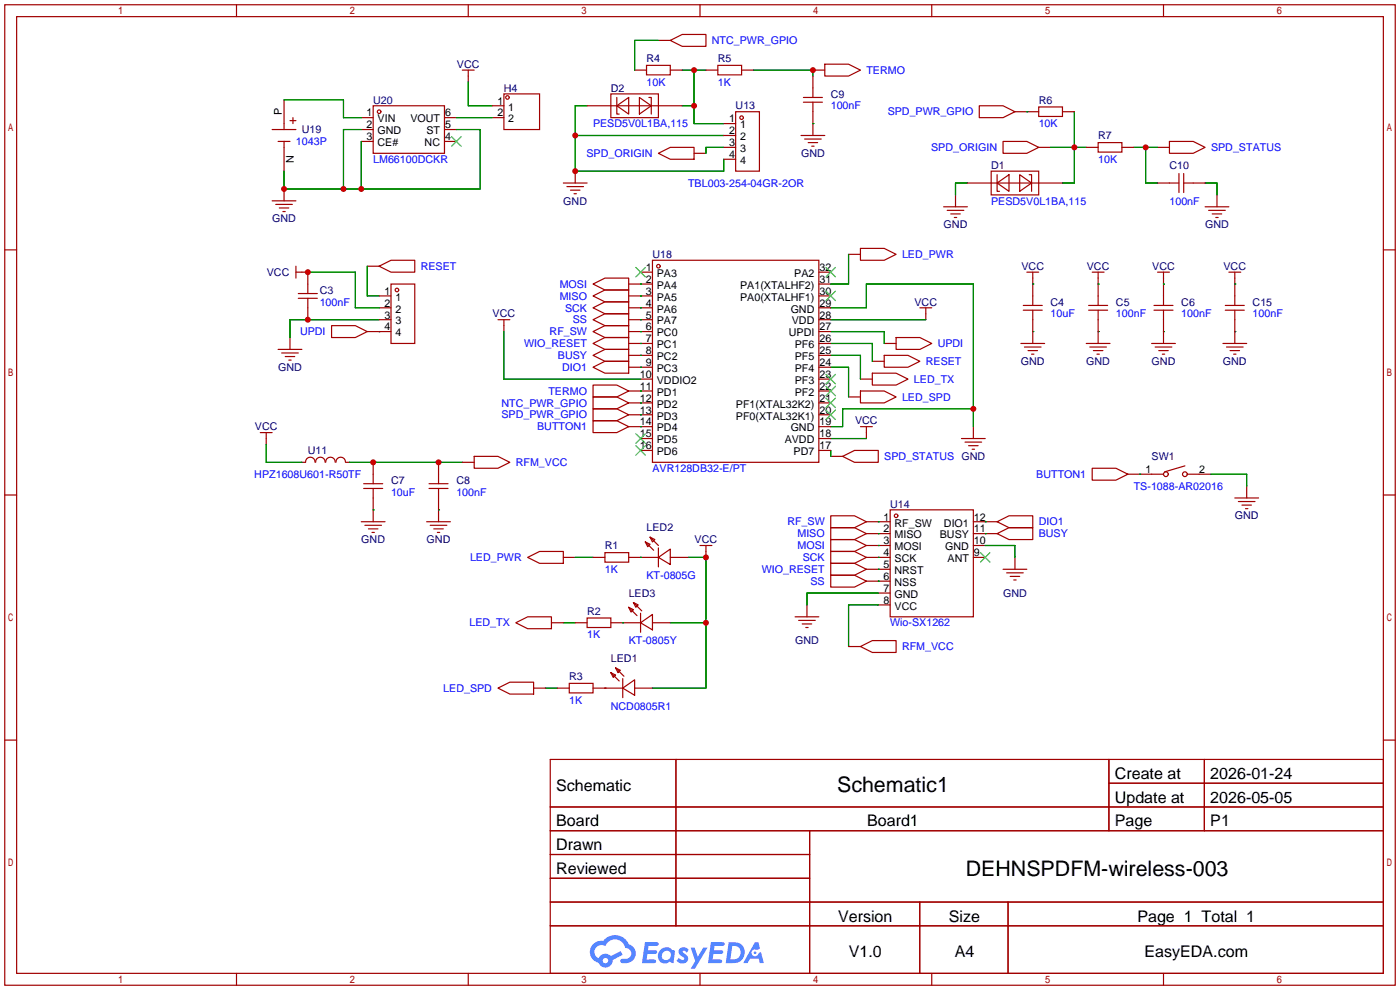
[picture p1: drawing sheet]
<svg xmlns="http://www.w3.org/2000/svg" width="299mm" height="212mm" viewBox="0 0 299 212" stroke-linecap="round" stroke-linejoin="round" font-family="sans-serif">
<g fill="none" stroke="#a10000" stroke-width=".25">
<path d="M1 1h297.2v209.6h-297.2zM3.6 3.6h292.1v204.4h-292.1zM50.5 1v2.6M100.1 1v2.6M149.6 1v2.6M199.1 1v2.6M248.7 1v2.6M1 53.4h2.6M295.7 53.4h2.5M1 105.8h2.6M295.7 105.8h2.5M1 158.2h2.6"/>
<path d="M295.7 158.2h2.5M117.6 162.3h178.1v45.7h-178.1zM117.6 172.5h178.1M117.6 177.5h178.1M144.5 162.3v35.6M173 177.5v30.5M237 162.3v15.2M237 167.4h58.7M257.4 162.3v15.2M117.6 182.6h55.4M117.6 192.8h178.1M117.6 187.7h55.4"/>
<path d="M117.6 197.9h178.1M196.6 192.8v15.2M215.4 192.8v15.2M50.5 208v2.6M100.1 208v2.6M149.6 208v2.6M199.1 208v2.6M248.7 208v2.6"/>
</g>
<g fill="#5487ff">
<path d="M145.3 202.7a1.3 1.3 0 0 1 1.9 .3l-.4 .6a.54 .54 0 0 0-.9-.2l.1 .2a1.34 1.34 0 0 1 .9 1.8 1.47 1.47 0 0 1-2.3-.1l.5-.6 .8 .5a.31 .31 0 0 0 .4-.3 .31 .31 0 0 0-.3-.4 1.12 1.12 0 0 1-.7-1.8z"/>
<path d="M147.6 202.5h.9l.6 2 1.2-2h.9l-2.7 4.6h-.9l1-1.7z"/>
<path d="M137.8 201.4h1.7a1.31 1.31 0 0 1 1.2 .2 .4 .4 0 0 1-.3 .5l-1.8 .1-.1 .9h1.6a.4 .4 0 0 1 .4 .4 .4 .4 0 0 1-.5 .4h-1.6l-.2 1.2h1.4a.46 .46 0 0 1 .5 0 .46 .46 0 0 1 .1 .5l-.4 .2h-2.6z"/>
<path d="M151.9 201.4h1.7a1.32 1.32 0 0 1 1.2 .2 .39 .39 0 0 1-.3 .5l-1.8 .1-.1 .9h1.6a.4 .4 0 0 1 .4 .4 .4 .4 0 0 1-.4 .4h-1.7l-.2 1.2h1.4a.46 .46 0 0 1 .5 0 .46 .46 0 0 1 .1 .5l-.4 .2h-2.6z"/>
<path d="M161.3 201.4h.8l.3 1.3-.6 .4a.75 .75 0 0 0-1.1 .3 .75 .75 0 0 0 .5 1 .75 .75 0 0 0 .9-.7l.5-.2 .6 2.3h-.8l-.3-.9h-1.8l-.5 .9h-1z"/>
<path d="M155.7 201.4l-.6 4.4h1.5a2.27 2.27 0 0 0 2.6-2.2 2.27 2.27 0 0 0-2.7-2.2zM156.5 202.1a1.5 1.5 0 0 1 1.8 1.6 1.5 1.5 0 0 1-1.9 1.4h-.3z"/>
<path d="M141.2 203a1.6 1.6 0 0 0-.3 2.3 1.6 1.6 0 0 0 2.3 .2l.7 .3 .3-2.4-.1-.3-.5-.1a1.58 1.58 0 0 0-2.4 0zM141.8 203.5a.98 .98 0 0 1 1.6 .4 .98 .98 0 0 1-1.1 1.3 .94 .94 0 0 1-.9-.7 .94 .94 0 0 1 .4-1z"/>
<path d="M126.8 201.8a2.37 2.37 0 0 0 1.1 4 1.54 1.54 0 0 0 1.8 1 1.54 1.54 0 0 0 1.2-1.6l2.2-1.1-.5-.8-2 1a1.57 1.57 0 0 0-2.7 .5 1.5 1.5 0 0 1-.7-2.1 1.5 1.5 0 0 1 2.2-.5 2.23 2.23 0 0 1 2.3-1.4 2.23 2.23 0 0 1 2 1.8 1.16 1.16 0 0 1 1.2 1.1 1.16 1.16 0 0 1-1.1 1.2h-.7a.47 .47 0 0 0-.5 .4 .47 .47 0 0 0 .4 .5 2.17 2.17 0 0 0 2.5-.9 2.17 2.17 0 0 0-.3-2.7l-.8-.4a3.2 3.2 0 0 0-5.5-.7l-1.1 .1zM128.8 205.3a.6 .6 0 0 1 1.2 0 .6 .6 0 0 1-1.2 0z"/>
<circle cx="161.4" cy="203.6" r=".28"/>
</g>
<g fill="none" stroke="#a10000" stroke-width=".25">
<path d="M98.8 15h2.5M100.1 15v2.5M135.6 15h2.6M138.2 14h5.1v2h-5.1zM140.7 8.6h2.6M143.3 8.6l2.5-1.2h5.1v2.5h-5.1zM143.3 15h2.5M150.9 15h2.5M153.4 14h5.1v2h-5.1zM158.5 15h2.5M173.7 15h2.6M173.7 16.3v4.5"/>
<path d="M176.3 13.7h5.1l2.5 1.3-2.5 1.3h-5.1zM58.2 27.7h5M59.4 30.2h2.6M60.7 21.3v6.4M60.7 30.2v6.4M62 25.8h1.2M62.6 25.1v1.3M77.2 25.1h2.6M77.2 27.7h2.6M77.2 30.2h2.6M79.8 22.6h15.2v10.2h-15.2zM95 25.1h2.5"/>
<path d="M95 27.7h2.5M95 30.2h2.5M105.2 22.6h2.5M105.2 25.1h2.5M107.7 20.1h7.6v7.6h-7.6zM120.4 39.1h5.1M121.2 39.9h3.5M122.9 36.6v2.5M125.5 22.6h20.3M130.6 20.1h10.1v5h-10.1zM131.8 22.6l2.6-1.8v3.6zM131.8 20.8v3.6h.5"/>
<path d="M136.7 20.8l2.5 1.8-2.5 1.8zM138.7 20.8h.5v3.6M140.7 32.8l2.6-1.3h5v2.5h-5zM148.3 32.8h2.6M154.7 31.5h2.5M154.7 29h2.5M154.7 26.4h2.5M154.7 34h2.5M157.2 23.9h5.1v12.7h-5.1zM171.2 29h5.1M171.7 20.8h4.1M171.7 21.8h4.1"/>
<path d="M172 29.7h3.5M172.7 30.5h2.1M173.5 31.2h.5M173.7 21.8v7.2M206.8 39.1h20.3M209.3 22.6h5.1l2.5 1.3-2.5 1.2h-5.1zM211.8 36.6h10.2v5.1h-10.2zM213.1 39.1l2.5-1.8v3.6zM213.1 37.3v3.6h.5M214.4 30.2h5.1l2.5 1.3-2.5 1.3h-5.1zM216.9 23.9h5.1M217.9 37.3l2.6 1.8-2.6 1.8z"/>
<path d="M220 37.3h.5v3.6M222 22.9h5.1v2h-5.1zM222 31.5h2.5M227.1 23.9h2.5M232.2 31.5h2.5M234.7 30.5h5.1v2h-5.1zM239.8 31.5h2.5M247.4 31.5h2.5M247.4 39.1h4.6M249.9 30.2h5.1l2.6 1.3-2.6 1.3h-5.1zM252 37.1v4M253 39.1h4.6"/>
<path d="M253 37.1v4M58.2 42.9h5M58.9 43.7h3.6M59.7 44.4h2M60.5 45.2h.5M60.7 40.4v2.5M63.2 58.2h2.6v4.5M63.2 56.9v2.5M78.5 56.9h2.5M81 56.9l2.6-1.3h5v2.6h-5zM121.9 40.6h2.1M122.7 41.4h.5"/>
<path d="M136.9 58.2h2.5M139.4 55.6h35.6v43.2h-35.6zM175 58.2h2.5M181.4 54.4h2.5M183.9 53.1h5.1l2.5 1.3-2.5 1.2h-5.1zM201.7 44.2h5.1M202.4 45h3.6M203.2 45.7h2M204 46.5h.5M204.2 41.7v2.5M219.5 58.2h2.5M220.7 58.2v7.1"/>
<path d="M233.4 58.2h2.6M234.7 58.2v7.1M247.4 58.2h2.5M248.7 58.2v7.1M257.6 44.2h5M258.3 45h3.6M259.1 45.7h2M259.8 46.5h.5M260.1 41.7v2.5M262.6 58.2h2.6M263.9 58.2v7.1M59.4 74.7h5.1"/>
<path d="M60.2 75.4h3.6M61 76.2h2M61.7 77h.5M62 72.1v2.6M63.8 62.7h4M63.8 63.8h4M65.8 63.8v4.5M70.9 69.6h5l2.6 1.3-2.6 1.2h-5zM78.5 70.9h5.1M81 63.2h2.6M81 65.8h2.6M81 68.3h2.6"/>
<path d="M83.6 60.7h5v12.7h-5zM106.4 68.3h2.6M107.7 68.3v2.6M126.7 63.2l2.6-1.2h5.1v2.5h-5.1zM126.7 65.8l2.6-1.3h5.1v2.6h-5.1zM126.7 68.3l2.6-1.2h5.1v2.5h-5.1zM126.7 60.7l2.6-1.3h5.1v2.6h-5.1zM126.7 70.9l2.6-1.3h5.1v2.5h-5.1zM126.7 75.9l2.6-1.2h5.1v2.5h-5.1zM126.7 78.5l2.6-1.3h5.1v2.6h-5.1zM126.7 73.4l2.6-1.3h5.1v2.6h-5.1zM134.4 70.9h5"/>
<path d="M134.4 73.4h5M134.4 63.2h5M134.4 65.8h5M134.4 68.3h5M134.4 60.7h5M134.4 75.9h5M134.4 78.5h5M175 70.9h2.5M175 73.4h2.5M175 63.2h2.5M175 65.8h2.5M175 68.3h2.5"/>
<path d="M175 60.7h2.5M175 75.9h2.5M175 78.5h2.5M186.4 79.8h5.1l2.6 1.2-2.6 1.3h-5.1zM186.4 77.2h2.6M189 75.9h5.1l2.5 1.3-2.5 1.3h-5.1zM189 73.4h2.5M191.5 72.1h5.1l2.5 1.3-2.5 1.3h-5.1zM196.6 65.8h2.5M197.9 65.8v2.5M218.2 73.4h5.1M218.7 65.3h4.1"/>
<path d="M218.7 66.3h4.1M218.9 74.2h3.6M219.7 74.9h2M220.5 75.7h.5M220.7 66.3v7.1M232.2 73.4h5M232.7 65.3h4M232.7 66.3h4M232.9 74.2h3.6M233.7 74.9h2M234.4 75.7h.5M234.7 66.3v7.1"/>
<path d="M246.1 73.4h5.1M246.6 65.3h4.1M246.6 66.3h4.1M246.9 74.2h3.5M247.6 74.9h2.1M248.4 75.7h.5M248.7 66.3v7.1M261.4 73.4h5M261.9 65.3h4M261.9 66.3h4M262.1 74.2h3.6M262.9 74.9h2"/>
<path d="M263.7 75.7h.5M263.9 66.3v7.1M55.6 92.5h2.6M56.9 92.5v2.5M67.3 98.8a1.01 1.01 0 0 0-1-1.1 1.01 1.01 0 0 0-1 1.1h-.8M67.5 98.8a1.01 1.01 0 0 1 1-1.1 1.01 1.01 0 0 1 1 1.1M69.6 98.8a1.01 1.01 0 0 1 1-1.1 1.01 1.01 0 0 1 1 1.1M71.8 98.8a1.01 1.01 0 0 1 1-1.1 1.01 1.01 0 0 1 1 1.1M73.9 98.8h.8M79.8 98.8v4.6M93.7 98.8v4.6M98.8 98.8h2.5"/>
<path d="M101.3 97.5h5.1l2.6 1.3-2.6 1.3h-5.1zM126.7 82.3h5.1l2.6 1.3-2.6 1.2h-5.1zM126.7 84.8h5.1l2.6 1.3-2.6 1.3h-5.1zM126.7 87.4h5.1l2.6 1.2-2.6 1.3h-5.1zM126.7 89.9h5.1l2.6 1.3-2.6 1.3h-5.1zM134.4 91.2h5M134.4 83.6h5M134.4 86.1h5M134.4 88.6h5M136.9 93.7h2.5M136.9 81h2.5M136.9 96.3h2.5"/>
<path d="M175 93.7h2.5M175 91.2h2.5M175 81h2.5M175 83.6h2.5M175 86.1h2.5M175 88.6h2.5M175 96.3h2.5M177.5 97.5h2.6M180.1 97.5l2.5-1.2h5.1v2.5h-5.1zM181.4 84.8h2.5M183.9 83.6h5.1l2.5 1.2-2.5 1.3h-5.1zM183.9 91.2h2.5"/>
<path d="M183.9 81h2.5M185.2 91.2v2.5M205.5 93.7h5.1M206.2 94.5h3.6M207 95.2h2M207.8 96h.5M208 91.2v2.5M253.2 99.6l-4.3 1.2M77.2 111.5h5.1M77.7 103.4h4.1M77.7 104.4h4.1M78 112.3h3.5"/>
<path d="M78.7 113h2.1M79.5 113.8h.5M79.8 104.4v7.1M91.2 111.5h5.1M91.7 103.4h4.1M91.7 104.4h4.1M91.9 112.3h3.6M92.7 113h2M93.5 113.8h.5M93.7 104.4v7.1M112.8 119.1l2.5-1.2h5.1v2.5h-5.1zM120.4 119.1h2.5"/>
<path d="M126.7 119.1h2.6M129.3 118.1h5.1v2h-5.1zM134.4 119.1h6.3M137.9 115.8l1 .5-.5 .5zM137.9 115.8l1.8 1.8M138.9 114.8l1.1 .5-.6 .5zM138.9 114.8l1.8 1.8M140.7 119.1l2.6-1.8v3.3zM140.7 117.1v4.1M143.3 119.1h3.8M149.6 116.6h2.5M150.9 116.6v2.5"/>
<path d="M177.5 110.2h5.1l2.6 1.3-2.6 1.3h-5.1zM177.5 112.8h5.1l2.6 1.2-2.6 1.3h-5.1zM177.5 115.3h5.1l2.6 1.3-2.6 1.3h-5.1zM177.5 117.9h5.1l2.6 1.2-2.6 1.3h-5.1zM185.2 119.1h5M185.2 111.5h5M185.2 114h5M185.2 116.6h5M190.2 109h17.8v22.8h-17.8zM208 119.1h2.6M208 111.5h5.1M208 114h5.1"/>
<path d="M208 116.6h2.6M213.1 111.5l2.5-1.3h5.1v2.6h-5.1zM213.1 114l2.5-1.2h5.1v2.5h-5.1zM216.9 119.1v2.6M233.4 100.1h5.1l2.5 1.2-2.5 1.3h-5.1zM241 101.3h7.7M253.7 101.3h5.1M263.9 106.4h5.1M264.7 107.2h3.5M265.4 107.9h2.1M266.2 108.7h.5M266.4 103.9v2.5"/>
<path d="M110.2 133.1l2.6-1.3h5.1v2.6h-5.1zM117.9 133.1h2.5M122.9 133.1h2.6M125.5 132.1h5.1v2h-5.1zM130.6 133.1h6.3M134.4 129.8l1 .5-.5 .5zM134.4 129.8l1.7 1.8M135.4 128.8l1 .5-.5 .5zM135.4 128.8l1.8 1.8M136.9 133.1l2.5-1.8v3.3zM136.9 131.1v4M139.4 133.1h3.9"/>
<path d="M169.9 131.8h5.1M170.7 132.6h3.5M171.4 133.4h2.1M172.2 134.1h.5M172.5 129.3v2.5M177.5 122.9h5.1l2.6 1.3-2.6 1.3h-5.1zM177.5 120.4h5.1l2.6 1.3-2.6 1.2h-5.1zM181.4 138.2h2.5M183.9 138.2l2.5-1.3h5.1v2.5h-5.1zM185.2 121.7h5M185.2 124.2h5M187.7 129.3h2.5"/>
<path d="M187.7 126.7h2.5M214.4 121.7h5.1M215.1 122.4h3.6M215.9 123.2h2M216.7 124h.5M106.4 147.1l2.6-1.3h5v2.5h-5zM114 147.1h2.6M119.1 147.1h2.6M121.7 146.1h5v2h-5zM126.7 147.1h6.4M130.6 143.8l1 .5-.5 .5zM130.6 143.8l1.7 1.7"/>
<path d="M131.6 142.7l1 .6-.5 .5zM131.6 142.7l1.7 1.8M133.1 147.1l2.5-1.8v3.3zM133.1 145v4.1M135.6 147.1h3.8"/>
<circle cx="81" cy="23.9" r=".38"/>
<circle cx="108.5" cy="20.8" r=".38"/>
<circle cx="158.5" cy="25.1" r=".38"/>
<circle cx="140.7" cy="56.9" r=".38"/>
<circle cx="84.8" cy="62" r=".38"/>
<circle cx="191.5" cy="110.2" r=".38"/>
<circle cx="249.2" cy="101.3" r=".51"/>
<circle cx="253.2" cy="101.3" r=".51"/>
</g>
<g fill="none" stroke="#008700" stroke-width=".25">
<path d="M100.1 17.5v5.1h5.1M140.7 8.6h-5.1v6.4M145.8 15h5.1M148.3 15v11.4h6.4M161 15h12.7v1.3M60.7 21.3h12.7v3.8h3.8M77.2 27.7h-3.8v12.7M77.2 30.2v10.2M97.5 25.1h7.7M97.5 27.7h5.1v12.7h-41.9v-3.8M122.9 29h31.8M125.5 22.6h-2.6v14h31.8v-2.6"/>
<path d="M145.8 22.6h2.5M154.7 31.5h-3.8v1.3M173.7 26.4h.1M206.8 39.1h-2.6v2.6M219.5 23.9h.1M224.5 31.5h7.7M229.6 23.9v15.2h-2.5M242.3 31.5h5.1M244.9 31.5v7.6h2.5M257.6 39.1h2.5v2.6M65.8 58.2h10.1v7.6h5.1M78.5 56.9v6.3h2.5"/>
<path d="M181.4 54.4v6.3h-3.9M81 70.9h.1M81 68.3h-19v3.8M107.7 70.9v10.1h29.2M136.9 63.2h.1M136.9 65.8h.1M136.9 68.3h.1M136.9 60.7h.1M136.9 70.9h.1M136.9 75.9h.1M136.9 78.5h.1M136.9 73.4h.1"/>
<path d="M177.5 68.3h20.4M177.5 65.8h7.7v-5.1h22.8v30.5M177.5 78.5h3.9v6.3M177.5 70.9h11.5v2.5M177.5 73.4h8.9v3.8M177.5 75.9h6.4v5.1M220.7 70.9h.1M220.7 60.7h.1M234.7 70.9h.1M234.7 60.7h.1M248.7 70.9h.1M248.7 60.7h.1"/>
<path d="M263.9 70.9h.1M263.9 60.7h.1M56.9 95v3.8h7.6M74.7 98.8h24.1M136.9 83.6h.1M136.9 86.1h.1M136.9 88.6h.1M136.9 91.2h.1M177.5 93.7h7.7M177.5 96.3v1.2M208 87.4h-27.9v3.8h-2.6M79.8 109h.1"/>
<path d="M93.7 109h.1M122.9 119.1h3.8M136.9 119.1h.1M147.1 119.1h3.8v28h-11.5M187.7 111.5h.1M187.7 114h.1M187.7 116.6h.1M187.7 119.1h.1M210.6 111.5h.1M210.6 114h.1M210.6 116.6h6.3v2.5M243.6 101.3h.1"/>
<path d="M258.8 101.3h7.6v2.6M120.4 133.1h2.5M133.1 133.1h.1M143.3 133.1h7.6M187.7 124.2h.1M187.7 121.7h.1M187.7 129.3h-6.3v8.9M187.7 126.7h-15.2v2.6M116.6 147.1h2.5M129.3 147.1h.1"/>
</g>
<g fill="none" stroke="#3c3" stroke-width=".25">
<path d="M96.5 29.2l2.1 2M98.6 29.2l-2.1 2M135.9 57.2l2 2M137.9 57.2l-2 2M176.5 57.2l2.1 2M178.6 57.2l-2.1 2M176.5 62.2l2.1 2.1M178.6 62.2l-2.1 2.1M135.9 92.7l2 2M135.9 95.2l2 2.1M137.9 92.7l-2 2M137.9 95.2l-2 2.1"/>
<path d="M176.5 87.6l2.1 2.1M176.5 85.1l2.1 2M176.5 82.5l2.1 2.1M176.5 80l2.1 2M178.6 87.6l-2.1 2.1M178.6 85.1l-2.1 2M178.6 82.5l-2.1 2.1M178.6 80l-2.1 2M209.5 118.1l2.1 2M211.6 118.1l-2.1 2"/>
</g>
<g fill="#c00">
<circle cx="65.8" cy="68.3" r=".63"/>
<circle cx="229.6" cy="31.5" r=".63"/>
<circle cx="244.9" cy="31.5" r=".63"/>
<circle cx="79.8" cy="98.8" r=".63"/>
<circle cx="93.7" cy="98.8" r=".63"/>
<circle cx="65.8" cy="58.2" r=".63"/>
<circle cx="208" cy="87.4" r=".63"/>
<circle cx="150.9" cy="133.1" r=".63"/>
<circle cx="150.9" cy="119.1" r=".63"/>
<circle cx="122.9" cy="36.6" r=".63"/>
<circle cx="122.9" cy="29" r=".63"/>
<circle cx="173.7" cy="15" r=".63"/>
<circle cx="148.3" cy="22.6" r=".63"/>
<circle cx="148.3" cy="15" r=".63"/>
<circle cx="73.4" cy="40.4" r=".63"/>
<circle cx="60.7" cy="40.4" r=".63"/>
<circle cx="77.2" cy="40.4" r=".63"/>
</g>
<g font-size="4.6">
<text x="178.9" y="169.3">Schematic1</text>
<text x="206.4" y="187.1">DEHNSPDFM-wireless-003</text>
</g>
<g font-size="3.4">
<text x="238.3" y="166.5">Create at</text>
<text x="258.7" y="166.5">2026-01-24</text>
<text x="118.9" y="169">Schematic</text>
<text x="238.3" y="171.6">Update at</text>
<text x="258.7" y="171.6">2026-05-05</text>
<text x="118.9" y="176.6">Board</text>
<text x="185.3" y="176.6">Board1</text>
<text x="238.3" y="176.6">Page</text>
<text x="258.7" y="176.6">P1</text>
<text x="118.9" y="181.7">Drawn</text>
<text x="118.9" y="186.8">Reviewed</text>
<text x="179.1" y="197">Version</text>
<text x="202.8" y="197">Size</text>
<text x="243.1" y="197">Page 1 Total 1</text>
<text x="181.4" y="204.6">V1.0</text>
<text x="204" y="204.6">A4</text>
<text x="244.6" y="204.6">EasyEDA.com</text>
</g>
<g font-size="2.3" fill="#00f">
<text x="152.1" y="9.4">NTC_PWR_GPIO</text>
<text x="185.2" y="15.8">TERMO</text>
<text x="138.2" y="18.3">10K</text>
<text x="153.4" y="18.3">1K</text>
<text x="177.5" y="23.4">100nF</text>
<text x="126.7" y="27.2">PESD5V0L1BA,115</text>
<text x="189.7" y="24.7">SPD_PWR_GPIO</text>
<text x="222" y="27.2">10K</text>
<text x="63.2" y="31">1043P</text>
<text x="79.8" y="34.8">LM66100DCKR</text>
<text x="125.3" y="33.6">SPD_ORIGIN</text>
<text x="199" y="32.3">SPD_ORIGIN</text>
<text x="234.7" y="34.8">10K</text>
<text x="258.8" y="32.3">SPD_STATUS</text>
<text x="147.1" y="39.9">TBL003-254-04GR-2OR</text>
<text x="211.8" y="43.7">PESD5V0L1BA,115</text>
<text x="249.9" y="43.7">100nF</text>
<text x="89.9" y="57.7">RESET</text>
<text x="192.8" y="55.1">LED_PWR</text>
<text x="68.3" y="65.3">100nF</text>
<text x="119.6" y="64">MISO</text>
<text x="119.6" y="61.5">MOSI</text>
<text x="64.1" y="71.7">UPDI</text>
<text x="117.5" y="71.7">RF_SW</text>
<text x="120.8" y="66.6">SCK</text>
<text x="122.4" y="69.1">SS</text>
<text x="224.5" y="67.8">10uF</text>
<text x="238.5" y="67.8">100nF</text>
<text x="252.5" y="67.8">100nF</text>
<text x="267.7" y="67.8">100nF</text>
<text x="112" y="74.2">WIO_RESET</text>
<text x="119.2" y="76.7">BUSY</text>
<text x="200.4" y="74.2">UPDI</text>
<text x="120.1" y="79.3">DIO1</text>
<text x="195.3" y="81.8">LED_TX</text>
<text x="197.9" y="78">RESET</text>
<text x="107.2" y="86.9">NTC_PWR_GPIO</text>
<text x="107.2" y="89.4">SPD_PWR_GPIO</text>
<text x="117.2" y="84.4">TERMO</text>
<text x="192.8" y="85.6">LED_SPD</text>
<text x="114.8" y="92">BUTTON1</text>
<text x="110.2" y="99.6">RFM_VCC</text>
<text x="139.4" y="100.9">AVR128DB32-E/PT</text>
<text x="189" y="98.3">SPD_STATUS GND</text>
<text x="54.4" y="102.1">HPZ1608U601-R50TF</text>
<text x="83.6" y="105.9">10uF</text>
<text x="97.5" y="105.9">100nF</text>
<text x="221.5" y="102.1">BUTTON1</text>
<text x="242.3" y="104.7">TS-1088-AR02016</text>
<text x="168.3" y="112.3">RF_SW</text>
<text x="222" y="112.3">DIO1</text>
<text x="100.4" y="119.9">LED_PWR</text>
<text x="170.4" y="114.8">MISO</text>
<text x="170.4" y="117.4">MOSI</text>
<text x="171.6" y="119.9">SCK</text>
<text x="222" y="114.8">BUSY</text>
<text x="129.3" y="122.5">1K</text>
<text x="138.2" y="123.7">KT-0805G</text>
<text x="162.8" y="122.5">WIO_RESET</text>
<text x="173.2" y="125">SS</text>
<text x="100.3" y="133.9">LED_TX</text>
<text x="125.5" y="136.4">1K</text>
<text x="134.4" y="137.7">KT-0805Y</text>
<text x="190.2" y="133.9">Wio-SX1262</text>
<text x="192.8" y="139">RFM_VCC</text>
<text x="94.7" y="147.9">LED_SPD</text>
<text x="121.7" y="150.4">1K</text>
<text x="130.6" y="151.7">NCD0805R1</text>
</g>
<g font-size="2.3" fill="#000080">
<text x="97.7" y="14.5">VCC</text>
<text x="138.2" y="13.2">R4</text>
<text x="153.4" y="13.2">R5</text>
<text x="79.8" y="22.1">U20</text>
<text x="107.7" y="19.6">H4</text>
<text x="130.6" y="19.6">D2</text>
<text x="157.2" y="23.4">U13</text>
<text x="177.5" y="20.9">C9</text>
<text x="222" y="22.1">R6</text>
<text x="64.5" y="28.5">U19</text>
<text x="234.7" y="29.7">R7</text>
<text x="171.2" y="33.6">GND</text>
<text x="211.8" y="36.1">D1</text>
<text x="249.9" y="36.1">C10</text>
<text x="58.2" y="47.5">GND</text>
<text x="120.4" y="43.7">GND</text>
<text x="201.7" y="48.8">GND</text>
<text x="257.6" y="48.8">GND</text>
<text x="57" y="59">VCC</text>
<text x="139.4" y="55.1">U18</text>
<text x="218.3" y="57.7">VCC</text>
<text x="232.3" y="57.7">VCC</text>
<text x="246.3" y="57.7">VCC</text>
<text x="261.5" y="57.7">VCC</text>
<text x="68.3" y="62.8">C3</text>
<text x="195.5" y="65.3">VCC</text>
<text x="224.5" y="65.3">C4</text>
<text x="238.5" y="65.3">C5</text>
<text x="252.5" y="65.3">C6</text>
<text x="267.7" y="65.3">C15</text>
<text x="105.3" y="67.8">VCC</text>
<text x="59.4" y="79.3">GND</text>
<text x="218.2" y="78">GND</text>
<text x="232.2" y="78">GND</text>
<text x="246.1" y="78">GND</text>
<text x="261.4" y="78">GND</text>
<text x="54.5" y="92">VCC</text>
<text x="182.8" y="90.7">VCC</text>
<text x="65.8" y="97.1">U11</text>
<text x="246.1" y="98.3">SW1</text>
<text x="83.6" y="103.4">C7</text>
<text x="97.5" y="103.4">C8</text>
<text x="138.2" y="113.6">LED2</text>
<text x="190.2" y="108.5">U14</text>
<text x="263.9" y="111">GND</text>
<text x="77.2" y="116.1">GND</text>
<text x="91.2" y="116.1">GND</text>
<text x="129.3" y="117.4">R1</text>
<text x="148.5" y="116.1">VCC</text>
<text x="125.5" y="131.3">R2</text>
<text x="134.4" y="127.5">LED3</text>
<text x="214.4" y="127.5">GND</text>
<text x="169.9" y="137.7">GND</text>
<text x="130.6" y="141.5">LED1</text>
<text x="121.7" y="145.3">R3</text>
</g>
<g font-size="2.3">
<text x="106.3" y="22.4">1</text>
<text x="108.6" y="23.6">1</text>
<text x="60.2" y="24.6" transform="rotate(-90 60.2 24.6)">P</text>
<text x="78.4" y="24.9">1</text>
<text x="78.4" y="27.4">2</text>
<text x="78.4" y="30">3</text>
<text x="80.7" y="26.2">VIN</text>
<text x="80.7" y="28.7">GND</text>
<text x="87.7" y="26.2">VOUT</text>
<text x="91.1" y="28.7">ST</text>
<text x="95.1" y="30">4</text>
<text x="95.1" y="27.4">5</text>
<text x="95.1" y="24.9">6</text>
<text x="106.3" y="24.9">2</text>
<text x="108.6" y="26.2">2</text>
<text x="155.8" y="26.2">1</text>
<text x="155.8" y="28.7">2</text>
<text x="158.2" y="27.4">1</text>
<text x="158.2" y="30">2</text>
<text x="62.8" y="34.9" transform="rotate(-90 62.8 34.9)">N</text>
<text x="80.7" y="31.2">CE#</text>
<text x="90.8" y="31.2">NC</text>
<text x="155.8" y="31.2">3</text>
<text x="155.8" y="33.8">4</text>
<text x="158.2" y="32.5">3</text>
<text x="158.2" y="35.1">4</text>
<text x="138" y="57.9">1</text>
<text x="140.4" y="59.2">PA3</text>
<text x="169.7" y="59.2">PA2</text>
<text x="175.1" y="57.9">32</text>
<text x="82.2" y="63">1</text>
<text x="82.2" y="65.5">2</text>
<text x="84.5" y="64.3">1</text>
<text x="138" y="60.5">2</text>
<text x="138" y="63">3</text>
<text x="138" y="65.5">4</text>
<text x="140.4" y="61.7">PA4</text>
<text x="140.4" y="64.3">PA5</text>
<text x="158.2" y="64.3">PA0(XTALHF1)</text>
<text x="158.2" y="61.7">PA1(XTALHF2)</text>
<text x="175.1" y="65.5">29</text>
<text x="175.1" y="63">30</text>
<text x="175.1" y="60.5">31</text>
<text x="82.2" y="68.1">3</text>
<text x="82.2" y="70.6">4</text>
<text x="84.5" y="66.8">2</text>
<text x="84.5" y="69.3">3</text>
<text x="84.5" y="71.9">4</text>
<text x="138" y="68.1">5</text>
<text x="138" y="70.6">6</text>
<text x="140.4" y="66.8">PA6</text>
<text x="140.4" y="69.3">PA7</text>
<text x="140.4" y="71.9">PC0</text>
<text x="168.6" y="71.9">UPDI</text>
<text x="169" y="66.8">GND</text>
<text x="169.2" y="69.3">VDD</text>
<text x="175.1" y="70.6">27</text>
<text x="175.1" y="68.1">28</text>
<text x="138" y="73.2">7</text>
<text x="138" y="75.7">8</text>
<text x="140.4" y="74.4">PC1</text>
<text x="140.4" y="77">PC2</text>
<text x="169.9" y="77">PF5</text>
<text x="169.9" y="74.4">PF6</text>
<text x="175.1" y="75.7">25</text>
<text x="175.1" y="73.2">26</text>
<text x="136.8" y="80.8">10</text>
<text x="136.8" y="83.3">11</text>
<text x="138" y="78.2">9</text>
<text x="140.4" y="79.5">PC3</text>
<text x="140.4" y="82">VDDIO2</text>
<text x="169.9" y="82">PF3</text>
<text x="169.9" y="79.5">PF4</text>
<text x="175.1" y="83.3">22</text>
<text x="175.1" y="80.8">23</text>
<text x="175.1" y="78.2">24</text>
<text x="136.8" y="85.9">12</text>
<text x="136.8" y="88.4">13</text>
<text x="140.4" y="84.6">PD1</text>
<text x="140.4" y="87.1">PD2</text>
<text x="140.4" y="89.7">PD3</text>
<text x="157.3" y="89.7">PF0(XTAL32K1)</text>
<text x="157.3" y="87.1">PF1(XTAL32K2)</text>
<text x="169.9" y="84.6">PF2</text>
<text x="175.1" y="88.4">20</text>
<text x="175.1" y="85.9">21</text>
<text x="136.8" y="90.9">14</text>
<text x="136.8" y="93.5">15</text>
<text x="140.4" y="92.2">PD4</text>
<text x="140.4" y="94.7">PD5</text>
<text x="167.7" y="94.7">AVDD</text>
<text x="169" y="92.2">GND</text>
<text x="175.1" y="93.5">18</text>
<text x="175.1" y="90.9">19</text>
<text x="136.8" y="96">16</text>
<text x="140.4" y="97.3">PD6</text>
<text x="169.6" y="97.3">PD7</text>
<text x="175.1" y="96">17</text>
<text x="244.9" y="101.1">1</text>
<text x="256.3" y="101.1">2</text>
<text x="188.8" y="111.3">1</text>
<text x="188.8" y="113.8">2</text>
<text x="191.2" y="112.5">RF_SW</text>
<text x="201.7" y="112.5">DIO1</text>
<text x="208.2" y="113.8">11</text>
<text x="208.2" y="111.3">12</text>
<text x="188.8" y="116.3">3</text>
<text x="188.8" y="118.9">4</text>
<text x="191.2" y="115.1">MISO</text>
<text x="191.2" y="117.6">MOSI</text>
<text x="200.9" y="115.1">BUSY</text>
<text x="202" y="117.6">GND</text>
<text x="208.2" y="118.9">9</text>
<text x="208.2" y="116.3">10</text>
<text x="188.8" y="121.4">5</text>
<text x="188.8" y="124">6</text>
<text x="191.2" y="120.1">SCK</text>
<text x="191.2" y="122.7">NRST</text>
<text x="191.2" y="125.2">NSS</text>
<text x="202.5" y="120.1">ANT</text>
<text x="188.8" y="129">8</text>
<text x="188.8" y="126.5">7</text>
<text x="191.2" y="130.3">VCC</text>
<text x="191.2" y="127.8">GND</text>
</g>
</svg>
